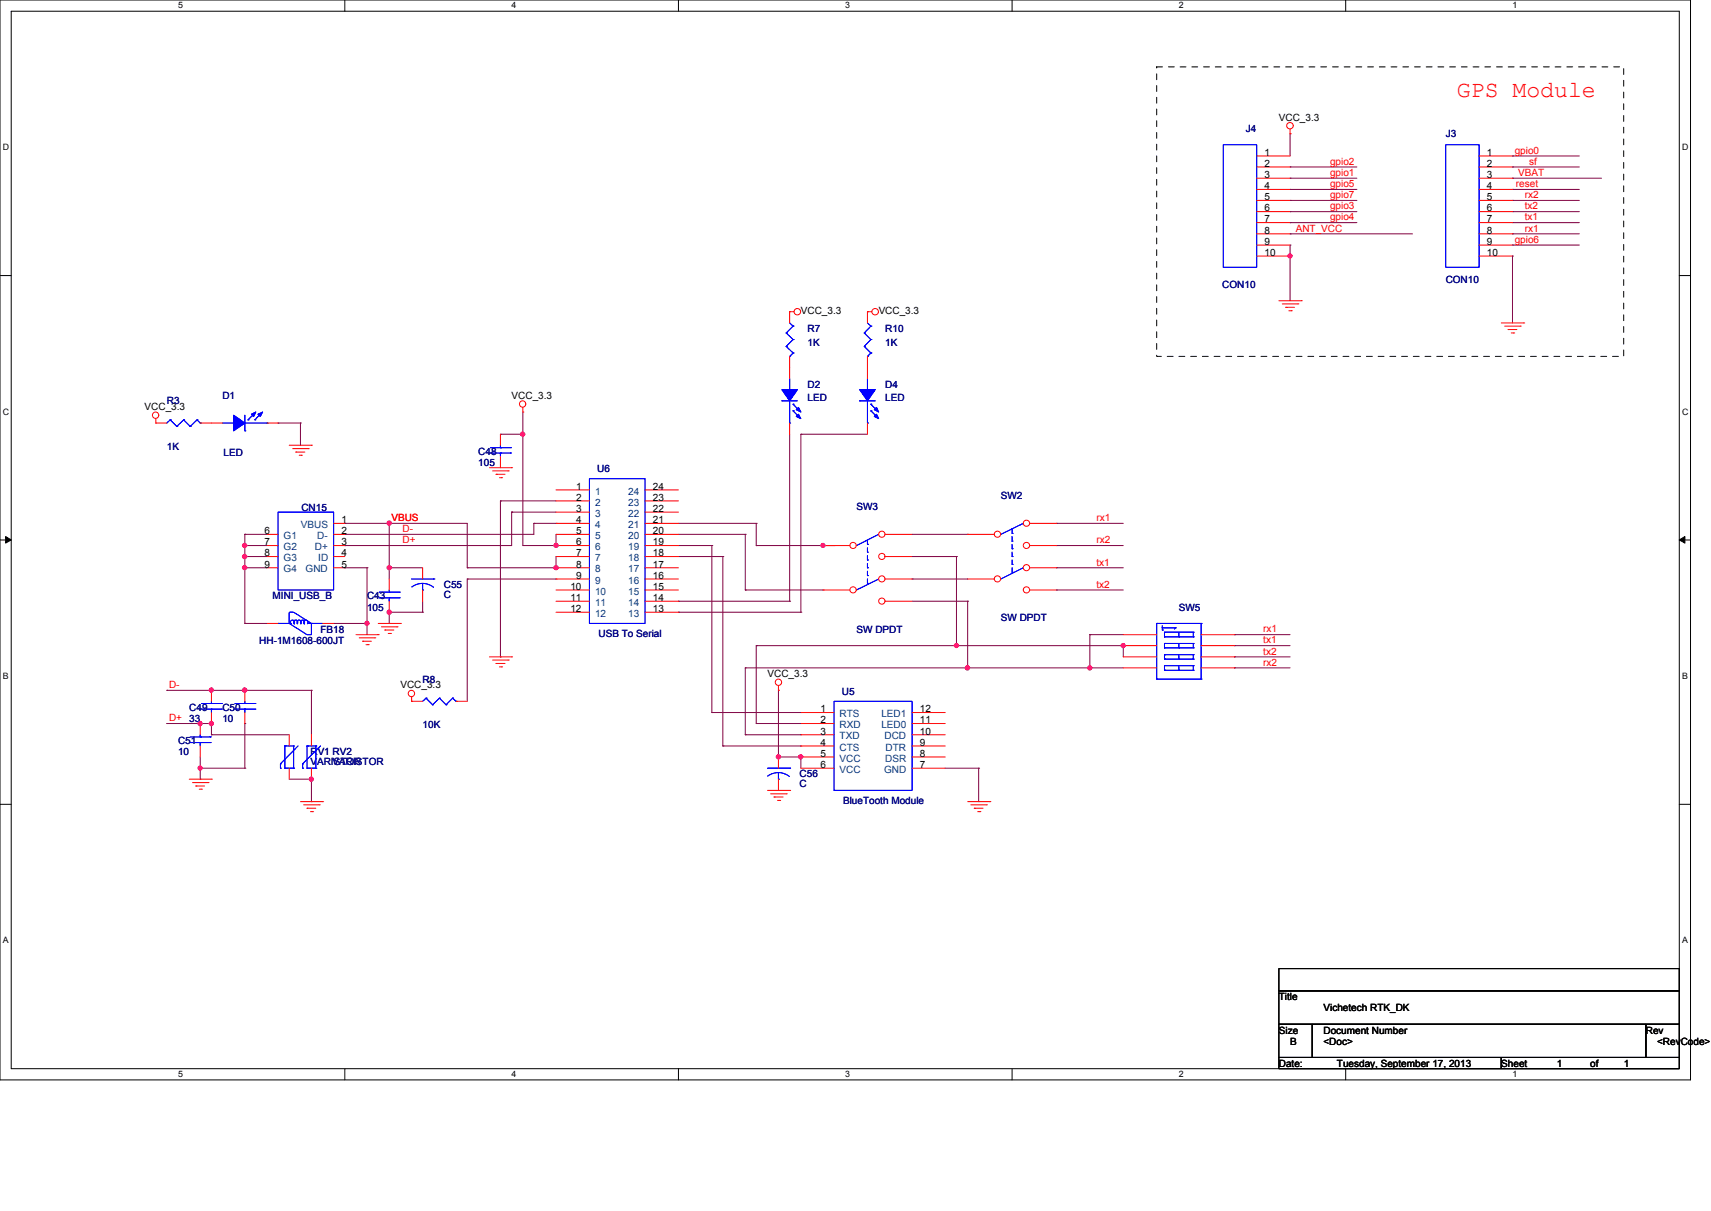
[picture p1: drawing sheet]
<svg xmlns="http://www.w3.org/2000/svg" width="297mm" height="210mm" viewBox="0 0 297 210" stroke-linecap="round" stroke-linejoin="round" font-family="sans-serif">
<g fill="none" stroke="#000" stroke-width=".17">
<path d="M0 0h293.1v187.2h-293.1zM1.9 1.9h289.3v183.3h-289.3zM59.8 0v1.9M117.6 0v1.9M175.5 0v1.9M233.3 0v1.9M0 47.8h1.9M291.2 47.8h1.9M0 93.6h1.9M291.2 93.6h1.9M0 139.4h1.9M291.2 139.4h1.9"/>
<path d="M221.8 167.9h69.4v3.8h-69.4zM221.8 171.7h69.4v5.8h-69.4zM221.8 177.5h5.7v5.8h-5.7zM227.5 177.5h57.9v5.8h-57.9zM285.4 177.5h5.8v5.8h-5.8zM59.8 185.2v2M117.6 185.2v2M175.5 185.2v2M221.8 183.3h38.5v1.9h-38.5zM233.3 185.2v2M260.3 183.3h30.9v1.9h-30.9z"/>
</g>
<path d="M1 93l.9 .6-.9 .5zM291.2 93.6l1-.6v1.1z" fill="#000" stroke="#000" stroke-width=".17"/>
<g fill="none" stroke="#800040" stroke-width=".17">
<path d="M223.7 28.9h.1M223.7 30.9h.1M223.7 32.8h.1M223.7 34.7h.1M223.7 36.7h.1M223.7 38.6h.1M223.7 23.2h.1M223.7 32.8h11.6M223.7 30.9h11.6M223.7 28.9h11.6M223.7 34.7h11.6M223.7 36.7h11.6"/>
<path d="M223.7 38.6h11.6M223.7 23.2v3.8M262.3 32.8h.1M262.3 30.9h.1M262.3 28.9h.1M262.3 27h.1M262.3 38.6h.1M262.3 36.7h.1M262.3 34.7h.1M262.3 32.8h11.6M262.3 30.9h15.4M262.3 28.9h11.6"/>
<path d="M262.3 27h11.6M262.3 34.7h11.6M262.3 36.7h11.6M262.3 38.6h11.6M223.7 40.5h.1M223.7 44.4h.1M223.7 42.5h.1M223.7 40.5h21.2M223.7 42.5v9.6M262.3 40.5h.1M262.3 42.5h.1M262.3 44.4h.1"/>
<path d="M262.3 40.5h11.6M262.3 42.5h11.6M262.3 44.4v11.6M48.2 73.3h.1M48.2 73.3h3.9M52.1 73.3h.1M52.1 73.3v3.9M86.8 75.3h.1M86.8 75.3h3.9M90.7 75.3h.1M90.7 71.4v23.2h5.7M136.9 75.3v28.9"/>
<path d="M138.9 75.3h.1M138.9 75.3v30.8M138.9 75.3h11.5M42.5 92.6h.1M42.5 94.6h.1M42.5 96.5h.1M42.5 98.4h.1M42.5 92.6v15.5M42.5 92.6h3.8M42.5 94.6h3.8M42.5 98.4h3.8M42.5 96.5h3.8"/>
<path d="M59.8 92.6h.1M59.8 94.6h.1M59.8 90.7h.1M59.8 98.4h.1M59.8 90.7h21.2v7.7M59.8 98.4h3.8M63.6 98.4h.1M63.6 98.4v11.6M67.5 90.7h.1M67.5 98.4h.1M67.5 98.4h5.8M67.5 90.7v9.7"/>
<path d="M81 98.4h.1M81 98.4h15.4M86.8 86.8h.1M86.8 86.8v27.1M86.8 86.8h9.6M88.7 88.8h.1M88.7 88.8v5.8h-28.9M88.7 88.8h7.7M92.6 90.7h.1M92.6 90.7h3.8M92.6 90.7v1.9h-32.8M96.4 98.4h.1"/>
<path d="M96.4 94.6h.1M96.4 90.7h.1M96.4 92.6v2M96.4 96.5v1.9M117.6 90.7h13.5M117.6 92.6h11.6M117.6 94.6h5.8M117.6 96.5h7.7M123.4 94.6h.1M123.4 94.6v28.9M125.3 96.5h.1M125.3 96.5v32.8"/>
<path d="M129.2 92.6h.1M129.2 92.6v9.7M131.1 90.7h.1M131.1 94.6h.1M131.1 90.7v3.9M131.1 94.6h13.5M142.7 94.6h.1M144.6 94.6h.1M158.2 92.6h9.6M158.2 96.5h7.7M165.9 96.5h.1M165.9 96.5v15.4"/>
<path d="M167.8 92.6h.1M183.2 90.7h.1M183.2 94.6h.1M183.2 98.4h.1M183.2 90.7h11.6M183.2 94.6h11.6M183.2 98.4h11.6M28.9 119.7h.1M28.9 119.7h25.1M36.7 119.7h.1M42.5 119.7h.1M42.5 108.1h.1"/>
<path d="M42.5 108.1h3.8M54 119.7h.1M54 119.7v7.7M57.8 108.1h.1M57.8 108.1h5.8M63.6 108.1h.1M67.5 108.1h.1M67.5 106.1h.1M67.5 106.1v2M67.5 106.1h5.8M73.3 106.1h.1M73.3 104.2v1.9"/>
<path d="M81 100.4h.1M81 100.4h15.4M81 100.4v21.2M86.8 113.9h.1M96.4 100.4h.1M117.6 106.1h.1M117.6 104.2h.1M117.6 104.2h19.3M117.6 106.1h21.3M129.2 115.8h.1M129.2 102.3h.1M129.2 115.8h65.6"/>
<path d="M129.2 115.8v11.6M129.2 102.3h13.5M131.1 111.9h.1M131.1 111.9v13.5M131.1 111.9h63.7M135 119.7h.1M135 119.7v11.5h3.9M136.9 104.2h.1M138.9 106.1h.1M142.7 102.3h.1M158.2 100.4h.1M158.2 100.4h9.6"/>
<path d="M158.2 104.2h9.6M165.9 111.9h.1M167.8 104.2h.1M167.8 115.8h.1M167.8 104.2v11.6M183.2 102.3h.1M183.2 102.3h11.6M189 115.8h.1M189 110h.1M189 110h5.8M189 110v5.8M194.8 111.9h.1"/>
<path d="M194.8 111.9v2M214.1 110h.1M214.1 111.9h.1M214.1 113.9h.1M214.1 115.8h.1M214.1 115.8h9.6M214.1 111.9h9.6M214.1 110h9.6M214.1 113.9h9.6M28.9 125.4h.1M28.9 125.4h7.8M34.7 133.2h.1"/>
<path d="M34.7 135.1h.1M34.7 125.4h.1M34.7 131.2v3.9M34.7 133.2h7.8M36.7 127.4h.1M36.7 125.4h.1M36.7 127.4h13.5M36.7 125.4v2M42.5 133.2h.1M42.5 125.4h.1M42.5 125.4v7.8M50.2 135.1h3.8"/>
<path d="M54 135.1h.1M54 138.9h.1M54 135.1v3.8M123.4 123.5h.1M123.4 123.5h15.5M125.3 129.3h.1M125.3 129.3h13.6M129.2 127.4h.1M129.2 127.4h9.7M131.1 125.4h.1M131.1 125.4h7.8M138.9 127.4h.1"/>
<path d="M138.9 125.4h.1M138.9 129.3h.1M138.9 123.5h.1M138.9 131.2h.1M138.9 131.2v2M163.9 133.2h5.8M169.7 133.2h.1M169.7 138.9h.1M169.7 133.2v5.7"/>
</g>
<g fill="#f0f" stroke="#f0f" stroke-width=".17">
<circle cx="34.7" cy="133.1" r=".36"/>
<circle cx="167.8" cy="115.8" r=".38"/>
<circle cx="67.5" cy="90.7" r=".38"/>
<circle cx="96.4" cy="98.4" r=".37"/>
<circle cx="142.7" cy="94.5" r=".36"/>
<circle cx="96.4" cy="94.5" r=".37"/>
<circle cx="135" cy="131.2" r=".37"/>
<circle cx="67.5" cy="106.1" r=".38"/>
<circle cx="165.8" cy="111.9" r=".36"/>
<circle cx="194.8" cy="111.9" r=".36"/>
<circle cx="188.9" cy="115.8" r=".37"/>
<circle cx="54" cy="135.1" r=".37"/>
<circle cx="42.4" cy="119.6" r=".38"/>
<circle cx="63.6" cy="108" r=".36"/>
<circle cx="42.4" cy="94.5" r=".37"/>
<circle cx="42.4" cy="98.4" r=".37"/>
<circle cx="42.4" cy="96.5" r=".38"/>
<circle cx="138.8" cy="131.2" r=".37"/>
<circle cx="223.7" cy="44.4" r=".36"/>
<circle cx="67.5" cy="98.4" r=".37"/>
<circle cx="90.6" cy="75.2" r=".37"/>
<circle cx="36.6" cy="119.6" r=".37"/>
<circle cx="36.6" cy="125.4" r=".37"/>
<circle cx="34.7" cy="125.4" r=".37"/>
</g>
<g fill="none" stroke="#f00" stroke-width=".17">
<path d="M217.9 27h5.8M217.9 28.9h5.8M217.9 30.9h5.8M217.9 32.8h5.8M217.9 34.7h5.8M217.9 36.7h5.8M217.9 38.6h5.8M223.7 23.2h.1M223.7 22.4v.8M136.9 54h.1M136.9 54h.8M150.4 54h.1"/>
<path d="M150.4 54h.8M217.9 40.5h5.8M217.9 42.5h5.8M217.9 44.4h5.8M221.8 52.1h3.8M222.3 52.7h2.8M222.9 53.3h.1M222.9 53.3h1.6M223.5 53.9h.4M223.9 53.9h.1M225.1 52.7h.1M225.6 52.1h.1"/>
<path d="M260.3 56h3.9M260.9 56.5h2.7M261.5 57.1h.1M261.5 57.1h1.5M262.1 57.7h.4M262.5 57.7h.1M263.6 56.5h.1M264.2 56h.1M27 73.3h.1M27 72.6v.7M36.7 73.3h1.9M46.3 73.3h1.9"/>
<path d="M50.2 77.2h3.8M50.7 77.8h2.8M51.3 78.4h.1M51.3 78.4h1.6M51.9 78.9h.4M52.3 78.9h.1M53.5 77.8h.1M54 77.2h.1M90.7 71.4h.1M90.7 70.6v.8M84.9 81.1h3.8M85.4 81.6h2.7"/>
<path d="M86 82.2h.1M86 82.2h1.6M86.6 82.8h.4M87 82.8h.1M88.1 81.6h.1M88.7 81.1h.1M96.4 84.9h5.8M96.4 86.8h5.8M96.4 88.8h5.8M96.4 90.7h5.8M96.4 92.6h5.8M96.4 94.6h5.8"/>
<path d="M96.4 96.5h5.8M96.4 98.4h5.8M111.8 84.9h5.8M111.8 86.8h5.8M111.8 88.8h5.8M111.8 90.7h5.8M111.8 92.6h5.8M111.8 94.6h5.8M111.8 96.5h5.8M111.8 98.4h5.8M46.3 108.1h1.9M55.9 108.1h1.9"/>
<path d="M61.7 110h3.9M62.3 110.6h2.7M62.9 111.2h.1M62.9 111.2h1.5M63.5 111.7h.4M63.9 111.7h.1M65 110.6h.1M65.6 110h.1M65.6 108.1h3.8M66.1 108.7h2.7M66.7 109.2h.1M66.7 109.2h1.6"/>
<path d="M67.3 109.8h.4M67.7 109.8h.1M68.8 108.7h.1M69.4 108.1h.1M84.9 113.9h3.8M85.4 114.4h2.7M86 115h.1M86 115h1.6M86.6 115.6h.4M87 115.6h.1M88.1 114.4h.1M88.7 113.9h.1"/>
<path d="M96.4 100.4h5.8M96.4 102.3h5.8M96.4 104.2h5.8M96.4 106.1h5.8M111.8 100.4h5.8M111.8 102.3h5.8M111.8 104.2h5.8M111.8 106.1h5.8M135 119.7h.1M135 118.9v.8M32.8 135.1h3.9M33.4 135.6h2.7"/>
<path d="M34 136.2h.1M34 136.2h1.5M34.5 136.8h.4M34.9 136.8h.1M36.1 135.6h.1M36.7 135.1h.1M52.1 138.9h3.8M52.6 139.5h2.8M55.4 139.5h.1M55.9 138.9h.1M71.4 121.6h.1M71.4 120.8v.8"/>
<path d="M133.1 137h3.8M133.6 137.6h2.7M134.2 138.1h.1M134.2 138.1h1.6M134.8 138.7h.4M135.2 138.7h.1M136.3 137.6h.1M136.9 137h.1M167.8 138.9h3.8M168.3 139.5h2.8M171.1 139.5h.1M171.6 138.9h.1"/>
<path d="M53.2 140.1h.1M53.2 140.1h1.6M53.8 140.7h.4M54.2 140.7h.1M168.9 140.1h.1M168.9 140.1h1.6M169.5 140.7h.4M169.9 140.7h.1"/>
<circle cx="223.7" cy="21.8" r=".56"/>
<circle cx="138.3" cy="54" r=".56"/>
<circle cx="151.8" cy="54" r=".56"/>
<circle cx="27" cy="72" r=".55"/>
<circle cx="90.6" cy="70" r=".55"/>
<circle cx="135" cy="118.3" r=".55"/>
<circle cx="71.3" cy="120.2" r=".55"/>
</g>
<path d="M200.6 11.6h80.9v50.2h-80.9z" fill="none" stroke="#000" stroke-width=".17" stroke-dasharray="1 1 1 1 1 1 1 1"/>
<g fill="none" stroke="#00f" stroke-width=".17">
<path d="M212.1 25.1h5.8v21.2h-5.8zM38.6 73.3h1.9M40.5 73.3h.1M42.5 74.7h.1M42.5 72v2.7M42.5 73.3h3.8M43 72.8h.1M44.2 72.8h.1M44.2 71.6l-1.2 1.2M45.3 71.6l-1.1 1.2M46.3 73.3h.1M102.2 83h9.6v25.1h-9.6z"/>
<path d="M150.4 94.4h.1M150.4 95.7h.1M150.4 97.1h.1M150.4 98.4h.1M150.4 99.8h.1M150.4 93.6v.8M150.4 94.9v.8M150.4 96.3v.8M150.4 97.7v.7M150.4 99v.8M152.4 92.6h.1M152.4 92.6l-3.9 2"/>
<path d="M48.2 108.1h.1M48.2 108.1h2.2M50.2 106.1h.7l3.1 2v1.9h-.8l-3-1.9zM50.4 108.1h.1M51 108.1a.37 .37 0 0 0 0-.5 .37 .37 0 0 0-.6 0 .37 .37 0 0 0 .1 .5M51.5 108.1a.38 .38 0 0 0 0-.5 .38 .38 0 0 0-.5 0 .38 .38 0 0 0 .1 .6M52.1 108.1a.37 .37 0 0 0 0-.5 .37 .37 0 0 0-.5 0 .37 .37 0 0 0 0 .5M52.7 108.1a.37 .37 0 0 0 0-.5 .37 .37 0 0 0-.5 0 .37 .37 0 0 0 0 .5M53.3 108.1a.38 .38 0 0 0 0-.5 .38 .38 0 0 0-.6 0 .38 .38 0 0 0 .1 .5M53.5 108.1h2.4M54 108.1h.1M150.4 101.1h.1"/>
<path d="M150.4 100.4v.7M152.4 100.4h.1M152.4 100.4l-3.9 1.9"/>
</g>
<g fill="#00f" stroke="#00f" stroke-width=".17">
<path d="M40.5 72l2 1.3-2 1.4z" fill-rule="evenodd"/>
<path d="M44.7 71.8l.8-.4-.4 .8z" fill-rule="evenodd"/>
<path d="M43.6 71.8l.8-.4-.4 .8z" fill-rule="evenodd"/>
<path d="M40.5 72l2 1.3-2 1.4z" fill-rule="evenodd"/>
<path d="M44.7 71.8l.8-.4-.4 .8z" fill-rule="evenodd"/>
<path d="M43.6 71.8l.8-.4-.4 .8z" fill-rule="evenodd"/>
</g>
<circle cx="147.9" cy="94.5" r=".54" fill="#fff" stroke="#f00" stroke-width=".17"/>
<path d="M142.7 94.6h4.7" fill="none" stroke="#f00" stroke-width=".17"/>
<circle cx="152.9" cy="92.6" r=".54" fill="#fff" stroke="#f00" stroke-width=".17"/>
<path d="M153.5 92.6h4.7" fill="none" stroke="#f00" stroke-width=".17"/>
<circle cx="152.9" cy="96.4" r=".54" fill="#fff" stroke="#f00" stroke-width=".17"/>
<path d="M153.5 96.5h4.7" fill="none" stroke="#f00" stroke-width=".17"/>
<circle cx="147.9" cy="102.2" r=".54" fill="#fff" stroke="#f00" stroke-width=".17"/>
<path d="M142.7 102.3h4.7" fill="none" stroke="#f00" stroke-width=".17"/>
<circle cx="152.9" cy="100.3" r=".54" fill="#fff" stroke="#f00" stroke-width=".17"/>
<path d="M153.5 100.4h4.7" fill="none" stroke="#f00" stroke-width=".17"/>
<circle cx="152.9" cy="104.2" r=".54" fill="#fff" stroke="#f00" stroke-width=".17"/>
<g fill="none" stroke="#f00" stroke-width=".17">
<path d="M256.5 27h5.8M256.5 28.9h5.8M256.5 30.9h5.8M256.5 32.8h5.8M256.5 34.7h5.8M256.5 36.7h5.8M256.5 38.6h5.8M150.4 54v2M256.5 40.5h5.8M256.5 42.5h5.8M256.5 44.4h5.8M27 73.3h1.9"/>
<path d="M34.7 73.3h2M86.8 75.3v1.9M86.8 79.1v2M136.9 63.7v1.9M136.9 73.3v2M150.4 61.8v3.8M150.4 73.3v2M67.5 100.4v1.9M67.5 104.2v1.9M153.5 104.2h4.7M34.7 125.4v2M34.7 129.3v1.9"/>
<path d="M71.4 121.6h1.9M79.1 121.6h1.9M135 131.2v2M135 135.1v1.9M138.9 123.5h5.7M138.9 125.4h5.7M138.9 127.4h5.7M138.9 129.3h5.7M138.9 131.2h5.7M138.9 133.2h5.7M158.2 123.5h5.7M158.2 125.4h5.7"/>
<path d="M158.2 127.4h5.7M158.2 129.3h5.7M158.2 131.2h5.7M158.2 133.2h5.7"/>
</g>
<g fill="none" stroke="#00f" stroke-width=".17">
<path d="M250.7 25.1h5.8v21.2h-5.8zM149.9 57.7h.1M149.9 57.7l1.1 1.2M150.4 56l.6 .5M151 56.5h.1M151 58.9h.1M151 56.5l-1.1 1.2M151 58.9l-1.1 1.1M29.5 72.8h.1M29.5 72.8l-.6 .5M29.5 72.8l1.2 1.1M30.7 73.9h.1"/>
<path d="M31.8 72.8h.1M31.8 72.8l-1.1 1.1M31.8 72.8l1.2 1.1M33 73.9h.1M34.2 72.8h.1M34.2 72.8l-1.2 1.1M34.2 72.8l.5 .5M34.7 73.3h.1M85 78.5h3.5M85 77.6h3.5M86.8 77.6h.1M86.8 78.5h.1"/>
<path d="M86.8 77.2v.4M86.8 78.5v.6M88.5 78.5h.1M88.5 77.6h.1M135.6 69.5h.1M135.6 69.5h2.7M136.9 67.5h.1M136.9 73.3h.1M136.9 65.6v1.9M136.9 69.5v3.8M137.5 70.1h.1M137.5 71.2h.1"/>
<path d="M137.5 70.1l1.2 1.1M137.5 71.2l1.2 1.2M149.1 69.5h.1M149.1 69.5h2.7M149.9 60h.1M149.9 60l1.1 1.2M150.4 67.5h.1M150.4 73.3h.1M150.4 61.8h.1M150.4 65.6v1.9M150.4 69.5v3.8M151 70.1h.1"/>
<path d="M151 71.2h.1M151 61.2h.1M151 70.1l1.1 1.1M151 71.2l1.1 1.2M151 61.2l-.6 .6M175.5 92.4h.1M175.5 93.8h.1M175.5 95.1h.1M175.5 96.5h.1M175.5 97.8h.1M175.5 99.2h.1M175.5 91.6v.8"/>
<path d="M175.5 93v.8M175.5 94.4v.7M175.5 95.7v.8M175.5 97.1v.7M175.5 98.4v.8M177.4 90.7h.1M177.4 98.4h.1M177.4 90.7l-3.9 1.9M177.4 98.4l-3.9 2M65.8 103.6h3.4M65.8 102.6h3.4M67.5 102.6h.1"/>
<path d="M67.5 103.6h.1M67.5 102.3v.3M67.5 103.6v.6M69.2 103.6h.1M69.2 102.6h.1M33 128.7h3.5M33 127.7h3.5M34.7 127.7h.1M34.7 128.7h.1M34.7 127.4v.3M34.7 128.7v.6M36.5 128.7h.1"/>
<path d="M36.5 127.7h.1M73.9 121h.1M73.9 121l-.6 .6M73.9 121l1.1 1.2M75 122.2h.1M76.2 121h.1M76.2 121l-1.2 1.2M76.2 121l1.1 1.2M77.3 122.2h.1M78.5 121h.1M78.5 121l-1.2 1.2M78.5 121l.6 .6"/>
<path d="M79.1 121.6h.1M133.1 133.2h3.8M135 135.1h.1M135 133.9l.8 .1 1.1 .6M135 133.9l-1.2 .2-.7 .4M135 133.9v1.2M136.9 133.2h.1M144.6 121.6h13.6v15.4h-13.6z"/>
</g>
<g fill="#00f" stroke="#00f" stroke-width=".17">
<path d="M149.1 67.5h2.7l-1.4 2z" fill-rule="evenodd"/>
<path d="M152 71.8l.4 .8-.8-.4z" fill-rule="evenodd"/>
<path d="M152 70.6l.4 .8-.8-.4z" fill-rule="evenodd"/>
<path d="M149.1 67.5h2.7l-1.4 2z" fill-rule="evenodd"/>
<path d="M152 71.8l.4 .8-.8-.4z" fill-rule="evenodd"/>
<path d="M152 70.6l.4 .8-.8-.4z" fill-rule="evenodd"/>
<path d="M135.6 67.5h2.7l-1.4 2z" fill-rule="evenodd"/>
<path d="M138.4 71.8l.5 .8-.8-.4z" fill-rule="evenodd"/>
<path d="M138.4 70.6l.5 .8-.8-.4z" fill-rule="evenodd"/>
<path d="M135.6 67.5h2.7l-1.4 2z" fill-rule="evenodd"/>
<path d="M138.4 71.8l.5 .8-.8-.4z" fill-rule="evenodd"/>
<path d="M138.4 70.6l.5 .8-.8-.4z" fill-rule="evenodd"/>
</g>
<circle cx="173" cy="92.6" r=".54" fill="#fff" stroke="#f00" stroke-width=".17"/>
<path d="M167.8 92.6h4.6" fill="none" stroke="#f00" stroke-width=".17"/>
<circle cx="178" cy="90.7" r=".54" fill="#fff" stroke="#f00" stroke-width=".17"/>
<path d="M178.6 90.7h4.6" fill="none" stroke="#f00" stroke-width=".17"/>
<circle cx="178" cy="94.5" r=".54" fill="#fff" stroke="#f00" stroke-width=".17"/>
<path d="M178.6 94.6h4.6" fill="none" stroke="#f00" stroke-width=".17"/>
<circle cx="173" cy="100.3" r=".54" fill="#fff" stroke="#f00" stroke-width=".17"/>
<path d="M167.8 100.4h4.6" fill="none" stroke="#f00" stroke-width=".17"/>
<circle cx="178" cy="98.4" r=".54" fill="#fff" stroke="#f00" stroke-width=".17"/>
<path d="M178.6 98.4h4.6" fill="none" stroke="#f00" stroke-width=".17"/>
<circle cx="178" cy="102.2" r=".54" fill="#fff" stroke="#f00" stroke-width=".17"/>
<g fill="none" stroke="#f00" stroke-width=".17">
<path d="M136.9 54v2M136.9 61.8v1.9M46.3 92.6h1.9M46.3 94.6h1.9M46.3 98.4h1.9M46.3 96.5h1.9M57.8 90.7h2M57.8 92.6h2M57.8 94.6h2M57.8 98.4h2M57.8 96.5h2M73.3 98.4v2"/>
<path d="M36.7 119.7v1.9M42.5 119.7v1.9M73.3 102.3v1.9M178.6 102.3h4.6M194.8 110h5.8M194.8 111.9h5.8M194.8 113.9h5.8M194.8 115.8h5.8M208.3 110h5.8M208.3 111.9h5.8M208.3 113.9h5.8M208.3 115.8h5.8"/>
<path d="M36.7 123.5v1.9M42.5 123.5v1.9M50.2 127.4v1.9M50.2 133.2v1.9M54 127.4v1.9M54 133.2v1.9"/>
</g>
<g fill="none" stroke="#00f" stroke-width=".17">
<path d="M136.3 57.7h.1M136.3 57.7l1.2 1.2M136.9 56l.6 .5M137.5 56.5h.1M137.5 58.9h.1M137.5 56.5l-1.2 1.2M137.5 58.9l-1.2 1.1M136.3 60h.1M136.3 60l1.2 1.2M136.9 61.8h.1M137.5 61.2h.1M137.5 61.2l-.6 .6"/>
<path d="M48.2 88.8h9.6v13.5h-9.6zM71.4 100.4h3.8M73.3 102.3h.1M73.3 101.1l.8 .1 1.1 .6M73.3 101.1l-1.2 .2-.7 .4M73.3 101.1v1.2M75.2 100.4h.1M200.6 117.7h.1M200.6 108.1h.1M200.6 117.7h7.7M200.6 108.1v9.6M200.6 108.1h7.7"/>
<path d="M201.5 108.8h.1M201.5 109.2h.1M201.5 108.8h2.3M201.5 108.4v.8M201.9 109.6h.1M201.9 110.4h.1M201.9 111.5h.1M201.9 112.3h.1M201.9 113.5h.1M201.9 114.2h.1M201.9 115.4h.1M201.9 116.2h.1"/>
<path d="M201.9 109.6h5M201.9 109.6v.8M201.9 111.5v.8M201.9 113.5v.7M201.9 115.4v.8M201.9 110.4h5M201.9 111.5h5M201.9 112.3h5M201.9 113.5h5M201.9 114.2h5M201.9 115.4h5M201.9 116.2h5"/>
<path d="M203.8 108.8h.1M203.8 108.8l-.1 .2M204.4 110.4h.1M204.4 112.3h.1M204.4 114.2h.1M204.4 116.2h.1M204.4 109.6v.8M204.4 111.5v.8M204.4 113.5v.7M204.4 115.4v.8M206.9 110.4h.1M206.9 109.6h.1"/>
<path d="M206.9 112.3h.1M206.9 111.5h.1M206.9 114.2h.1M206.9 113.5h.1M206.9 116.2h.1M206.9 115.4h.1M206.9 109.6v.8M206.9 111.5v.8M206.9 113.5v.7M206.9 115.4v.8M208.3 117.7h.1M208.3 108.1h.1"/>
<path d="M208.3 108.1v9.6M34.9 122.9h3.5M34.9 121.9h3.5M36.7 121.9h.1M36.7 122.9h.1M36.7 121.6v.3M36.7 122.9v.6M38.4 122.9h.1M38.4 121.9h.1M40.7 122.9h3.5M40.7 121.9h3.5M42.5 121.9h.1"/>
<path d="M42.5 122.9h.1M42.5 121.6v.3M42.5 122.9v.6M44.2 122.9h.1M44.2 121.9h.1M48.6 132.4h.1M48.6 133.2h.1M48.6 132.4v.8M49.4 133.2h.1M49.4 129.3h.1M49.4 129.3h1.5M49.4 133.2h1.5"/>
<path d="M49.4 129.3v3.9M50.9 129.3h.1M50.9 133.2h.1M50.9 129.3v3.9M51.7 129.3l-3.1 3.1M52.5 132.4h.1M52.5 133.2h.1M52.5 132.4v.8M53.2 133.2h.1M53.2 129.3h.1M53.2 129.3h1.6M53.2 133.2h1.6"/>
<path d="M53.2 129.3v3.9M54.8 129.3h.1M54.8 133.2h.1M54.8 129.3v3.9M55.6 129.3l-3.1 3.1"/>
</g>
<g fill="#f0f" stroke="#f0f" stroke-width=".17">
<circle cx="34.7" cy="133.1" r=".36"/>
<circle cx="167.8" cy="115.8" r=".38"/>
<circle cx="67.5" cy="90.7" r=".38"/>
<circle cx="96.4" cy="98.4" r=".37"/>
<circle cx="142.7" cy="94.5" r=".36"/>
<circle cx="96.4" cy="94.5" r=".37"/>
<circle cx="135" cy="131.2" r=".37"/>
<circle cx="67.5" cy="106.1" r=".38"/>
<circle cx="165.8" cy="111.9" r=".36"/>
<circle cx="194.8" cy="111.9" r=".36"/>
<circle cx="188.9" cy="115.8" r=".37"/>
<circle cx="54" cy="135.1" r=".37"/>
<circle cx="42.4" cy="119.6" r=".38"/>
<circle cx="63.6" cy="108" r=".36"/>
<circle cx="42.4" cy="94.5" r=".37"/>
<circle cx="42.4" cy="98.4" r=".37"/>
<circle cx="42.4" cy="96.5" r=".38"/>
<circle cx="138.8" cy="131.2" r=".37"/>
<circle cx="223.7" cy="44.4" r=".36"/>
<circle cx="67.5" cy="98.4" r=".37"/>
<circle cx="90.6" cy="75.2" r=".37"/>
<circle cx="36.6" cy="119.6" r=".37"/>
<circle cx="36.6" cy="125.4" r=".37"/>
<circle cx="34.7" cy="125.4" r=".37"/>
</g>
<text font-size="4" fill="#f00" x="252.6" y="16.8">GPS Module</text>
<g font-size="1.7" fill="#000080">
<text x="216" y="22.8">J4</text>
<text x="250.7" y="23.8">J3</text>
<text x="211.9" y="49.8">CON10</text>
<text x="250.7" y="49.1">CON10</text>
<text x="140" y="57.6">R7</text>
<text x="140" y="59.9">1K</text>
<text x="153.5" y="57.6">R10</text>
<text x="153.5" y="59.9">1K</text>
<text x="28.9" y="70.1">R3</text>
<text x="38.6" y="69.1">D1</text>
<text x="140" y="67.2">D2</text>
<text x="140" y="69.6">LED</text>
<text x="153.5" y="67.2">D4</text>
<text x="153.5" y="69.6">LED</text>
<text x="28.9" y="78">1K</text>
<text x="38.8" y="79">LED</text>
<text x="82.9" y="78.8">C48</text>
<text x="82.9" y="80.7">105</text>
<text x="103.6" y="81.9">U6</text>
<text x="52.3" y="88.6">CN15</text>
<text x="148.5" y="88.4">SW3</text>
<text x="173.5" y="86.5">SW2</text>
<text x="77" y="102">C55</text>
<text x="47.3" y="103.9">MINI_USB_B</text>
<text x="63.6" y="103.9">C43</text>
<text x="63.6" y="105.8">105</text>
<text x="77" y="103.7">C</text>
<text x="173.5" y="107.7">SW DPDT</text>
<text x="204.4" y="105.8">SW5</text>
<text x="45" y="111.6">HH-1M1608-600JT</text>
<text x="55.6" y="109.7">FB18</text>
<text x="103.8" y="110.4">USB To Serial</text>
<text x="148.5" y="109.7">SW DPDT</text>
<text x="73.3" y="118.3">R8</text>
<text x="32.8" y="123.2">C49</text>
<text x="32.8" y="125.1">33</text>
<text x="38.6" y="123.2">C50</text>
<text x="38.6" y="125.1">10</text>
<text x="146" y="120.5">U5</text>
<text x="30.9" y="129">C51</text>
<text x="30.9" y="130.9">10</text>
<text x="53.8" y="130.9">RV1 RV2</text>
<text x="73.3" y="126.3">10K</text>
<text x="53.8" y="132.6">VARISTOR</text>
<text x="57.7" y="132.6">VARISTOR</text>
<text x="138.7" y="134.8">C56</text>
<text x="138.7" y="136.5">C</text>
<text x="146.2" y="139.4">BlueTooth Module</text>
</g>
<g font-size="1.7">
<text x="221.8" y="20.9">VCC_3.3</text>
<text x="219.3" y="27">1</text>
<text x="219.3" y="28.9">2</text>
<text x="257.8" y="27">1</text>
<text x="257.8" y="28.9">2</text>
<text x="219.3" y="30.8">3</text>
<text x="219.3" y="32.8">4</text>
<text x="219.3" y="34.7">5</text>
<text x="257.8" y="30.8">3</text>
<text x="257.8" y="32.8">4</text>
<text x="257.8" y="34.7">5</text>
<text x="219.3" y="36.6">6</text>
<text x="219.3" y="38.5">7</text>
<text x="219.3" y="40.5">8</text>
<text x="257.8" y="36.6">6</text>
<text x="257.8" y="38.5">7</text>
<text x="257.8" y="40.5">8</text>
<text x="219.3" y="42.4">9</text>
<text x="219.3" y="44.3">10</text>
<text x="257.8" y="42.4">9</text>
<text x="257.8" y="44.3">10</text>
<text x="138.9" y="54.5">VCC_3.3</text>
<text x="152.4" y="54.5">VCC_3.3</text>
<text x="25.1" y="71.1">VCC_3.3</text>
<text x="88.7" y="69.1">VCC_3.3</text>
<text x="99.9" y="84.9">1</text>
<text x="99.9" y="86.8">2</text>
<text x="99.9" y="88.7">3</text>
<text x="113.2" y="88.7">22</text>
<text x="113.2" y="86.8">23</text>
<text x="113.2" y="84.9">24</text>
<text x="45.9" y="94.5">7</text>
<text x="45.9" y="92.6">6</text>
<text x="59.2" y="90.7">1</text>
<text x="59.2" y="92.6">2</text>
<text x="59.2" y="94.5">3</text>
<text x="99.9" y="90.7">4</text>
<text x="99.9" y="92.6">5</text>
<text x="99.9" y="94.5">6</text>
<text x="113.2" y="94.5">19</text>
<text x="113.2" y="92.6">20</text>
<text x="113.2" y="90.7">21</text>
<text x="45.9" y="98.4">9</text>
<text x="45.9" y="96.4">8</text>
<text x="59.2" y="98.4">5</text>
<text x="59.2" y="96.4">4</text>
<text x="99.9" y="96.4">7</text>
<text x="99.9" y="98.4">8</text>
<text x="99.9" y="100.3">9</text>
<text x="113.2" y="100.3">16</text>
<text x="113.2" y="98.4">17</text>
<text x="113.2" y="96.4">18</text>
<text x="98.9" y="102.2">10</text>
<text x="98.9" y="104.2">11</text>
<text x="98.9" y="106.1">12</text>
<text x="113.2" y="106.1">13</text>
<text x="113.2" y="104.2">14</text>
<text x="113.2" y="102.2">15</text>
<text x="69.4" y="119.3">VCC_3.3</text>
<text x="133.1" y="117.4">VCC_3.3</text>
<text x="142.3" y="123.5">1</text>
<text x="142.3" y="125.4">2</text>
<text x="159.5" y="125.4">11</text>
<text x="159.5" y="123.5">12</text>
<text x="142.3" y="127.3">3</text>
<text x="142.3" y="129.3">4</text>
<text x="142.3" y="131.2">5</text>
<text x="159.5" y="131.2">8</text>
<text x="159.5" y="129.3">9</text>
<text x="159.5" y="127.3">10</text>
<text x="142.3" y="133.1">6</text>
<text x="159.5" y="133.1">7</text>
<text x="221.8" y="173.3">Title</text>
<text x="221.8" y="179.1">Size</text>
<text x="229.5" y="179.1">Document Number</text>
<text x="229.5" y="175.2">Vichetech RTK_DK</text>
<text x="285.4" y="179.1">Rev</text>
<text x="221.8" y="184.9">Date:</text>
<text x="223.7" y="181">B</text>
<text x="229.5" y="181">&lt;Doc&gt;</text>
<text x="231.8" y="184.9">Tuesday, September 17, 2013</text>
<text x="260.3" y="184.9">Sheet</text>
<text x="270" y="184.9">1</text>
<text x="275.8" y="184.9">of</text>
<text x="281.5" y="184.9">1</text>
<text x="287.3" y="181">&lt;RevCode&gt;</text>
</g>
<g font-size="1.7" fill="#f00">
<text x="230.6" y="28.6">gpio2</text>
<text x="262.6" y="26.7">gpio0</text>
<text x="265.1" y="28.6">sf</text>
<text x="230.6" y="30.5">gpio1</text>
<text x="230.6" y="32.5">gpio5</text>
<text x="230.6" y="34.4">gpio7</text>
<text x="262.9" y="32.5">reset</text>
<text x="263.2" y="30.5">VBAT</text>
<text x="264.4" y="34.4">rx2</text>
<text x="224.7" y="40.2">ANT_VCC</text>
<text x="230.6" y="36.3">gpio3</text>
<text x="230.6" y="38.2">gpio4</text>
<text x="264.4" y="40.2">rx1</text>
<text x="264.4" y="38.2">tx1</text>
<text x="264.4" y="36.3">tx2</text>
<text x="262.6" y="42.1">gpio6</text>
<text x="67.9" y="90.3">VBUS</text>
<text x="69.8" y="92.2">D-</text>
<text x="69.8" y="94.2">D+</text>
<text x="190.1" y="90.3">rx1</text>
<text x="190.1" y="94.2">rx2</text>
<text x="190.1" y="98">tx1</text>
<text x="190.1" y="101.9">tx2</text>
<text x="219" y="109.6">rx1</text>
<text x="219" y="111.5">tx1</text>
<text x="219" y="113.5">tx2</text>
<text x="29.3" y="119.3">D-</text>
<text x="219" y="115.4">rx2</text>
<text x="29.3" y="125">D+</text>
</g>
<g font-size="1.7" fill="#004080">
<text x="103.2" y="85.7">1</text>
<text x="103.2" y="87.6">2</text>
<text x="103.2" y="89.6">3</text>
<text x="108.9" y="89.6">22</text>
<text x="108.9" y="87.6">23</text>
<text x="108.9" y="85.7">24</text>
<text x="49.2" y="95.4">G2</text>
<text x="49.2" y="93.4">G1</text>
<text x="52.2" y="91.5">VBUS</text>
<text x="54.6" y="95.4">D+</text>
<text x="55" y="93.4">D-</text>
<text x="103.2" y="91.5">4</text>
<text x="103.2" y="93.4">5</text>
<text x="103.2" y="95.4">6</text>
<text x="108.9" y="95.4">19</text>
<text x="108.9" y="93.4">20</text>
<text x="108.9" y="91.5">21</text>
<text x="49.2" y="99.2">G4</text>
<text x="49.2" y="97.3">G3</text>
<text x="53" y="99.2">GND</text>
<text x="55.2" y="97.3">ID</text>
<text x="103.2" y="97.3">7</text>
<text x="103.2" y="99.2">8</text>
<text x="103.2" y="101.2">9</text>
<text x="108.9" y="101.2">16</text>
<text x="108.9" y="99.2">17</text>
<text x="108.9" y="97.3">18</text>
<text x="103.2" y="103.1">10</text>
<text x="103.2" y="105">11</text>
<text x="103.2" y="106.9">12</text>
<text x="108.9" y="106.9">13</text>
<text x="108.9" y="105">14</text>
<text x="108.9" y="103.1">15</text>
<text x="145.6" y="124.3">RTS</text>
<text x="152.8" y="124.3">LED1</text>
<text x="145.6" y="126.2">RXD</text>
<text x="145.6" y="128.2">TXD</text>
<text x="145.6" y="130.1">CTS</text>
<text x="152.8" y="126.2">LED0</text>
<text x="153.4" y="128.2">DCD</text>
<text x="153.5" y="130.1">DTR</text>
<text x="145.6" y="132">VCC</text>
<text x="145.6" y="134">VCC</text>
<text x="153.3" y="134">GND</text>
<text x="153.5" y="132">DSR</text>
</g>
<g font-size="1.5">
<text x="30.9" y="1.4">5</text>
<text x="88.7" y="1.4">4</text>
<text x="146.6" y="1.4">3</text>
<text x="204.4" y="1.4">2</text>
<text x="262.3" y="1.4">1</text>
<text x=".5" y="26.1">D</text>
<text x="291.7" y="26.1">D</text>
<text x=".5" y="71.9">C</text>
<text x="291.7" y="71.9">C</text>
<text x=".5" y="117.7">B</text>
<text x="291.7" y="117.7">B</text>
<text x=".5" y="163.5">A</text>
<text x="291.7" y="163.5">A</text>
<text x="30.9" y="186.7">5</text>
<text x="88.7" y="186.7">4</text>
<text x="146.6" y="186.7">3</text>
<text x="204.4" y="186.7">2</text>
<text x="262.3" y="186.7">1</text>
</g>
</svg>
